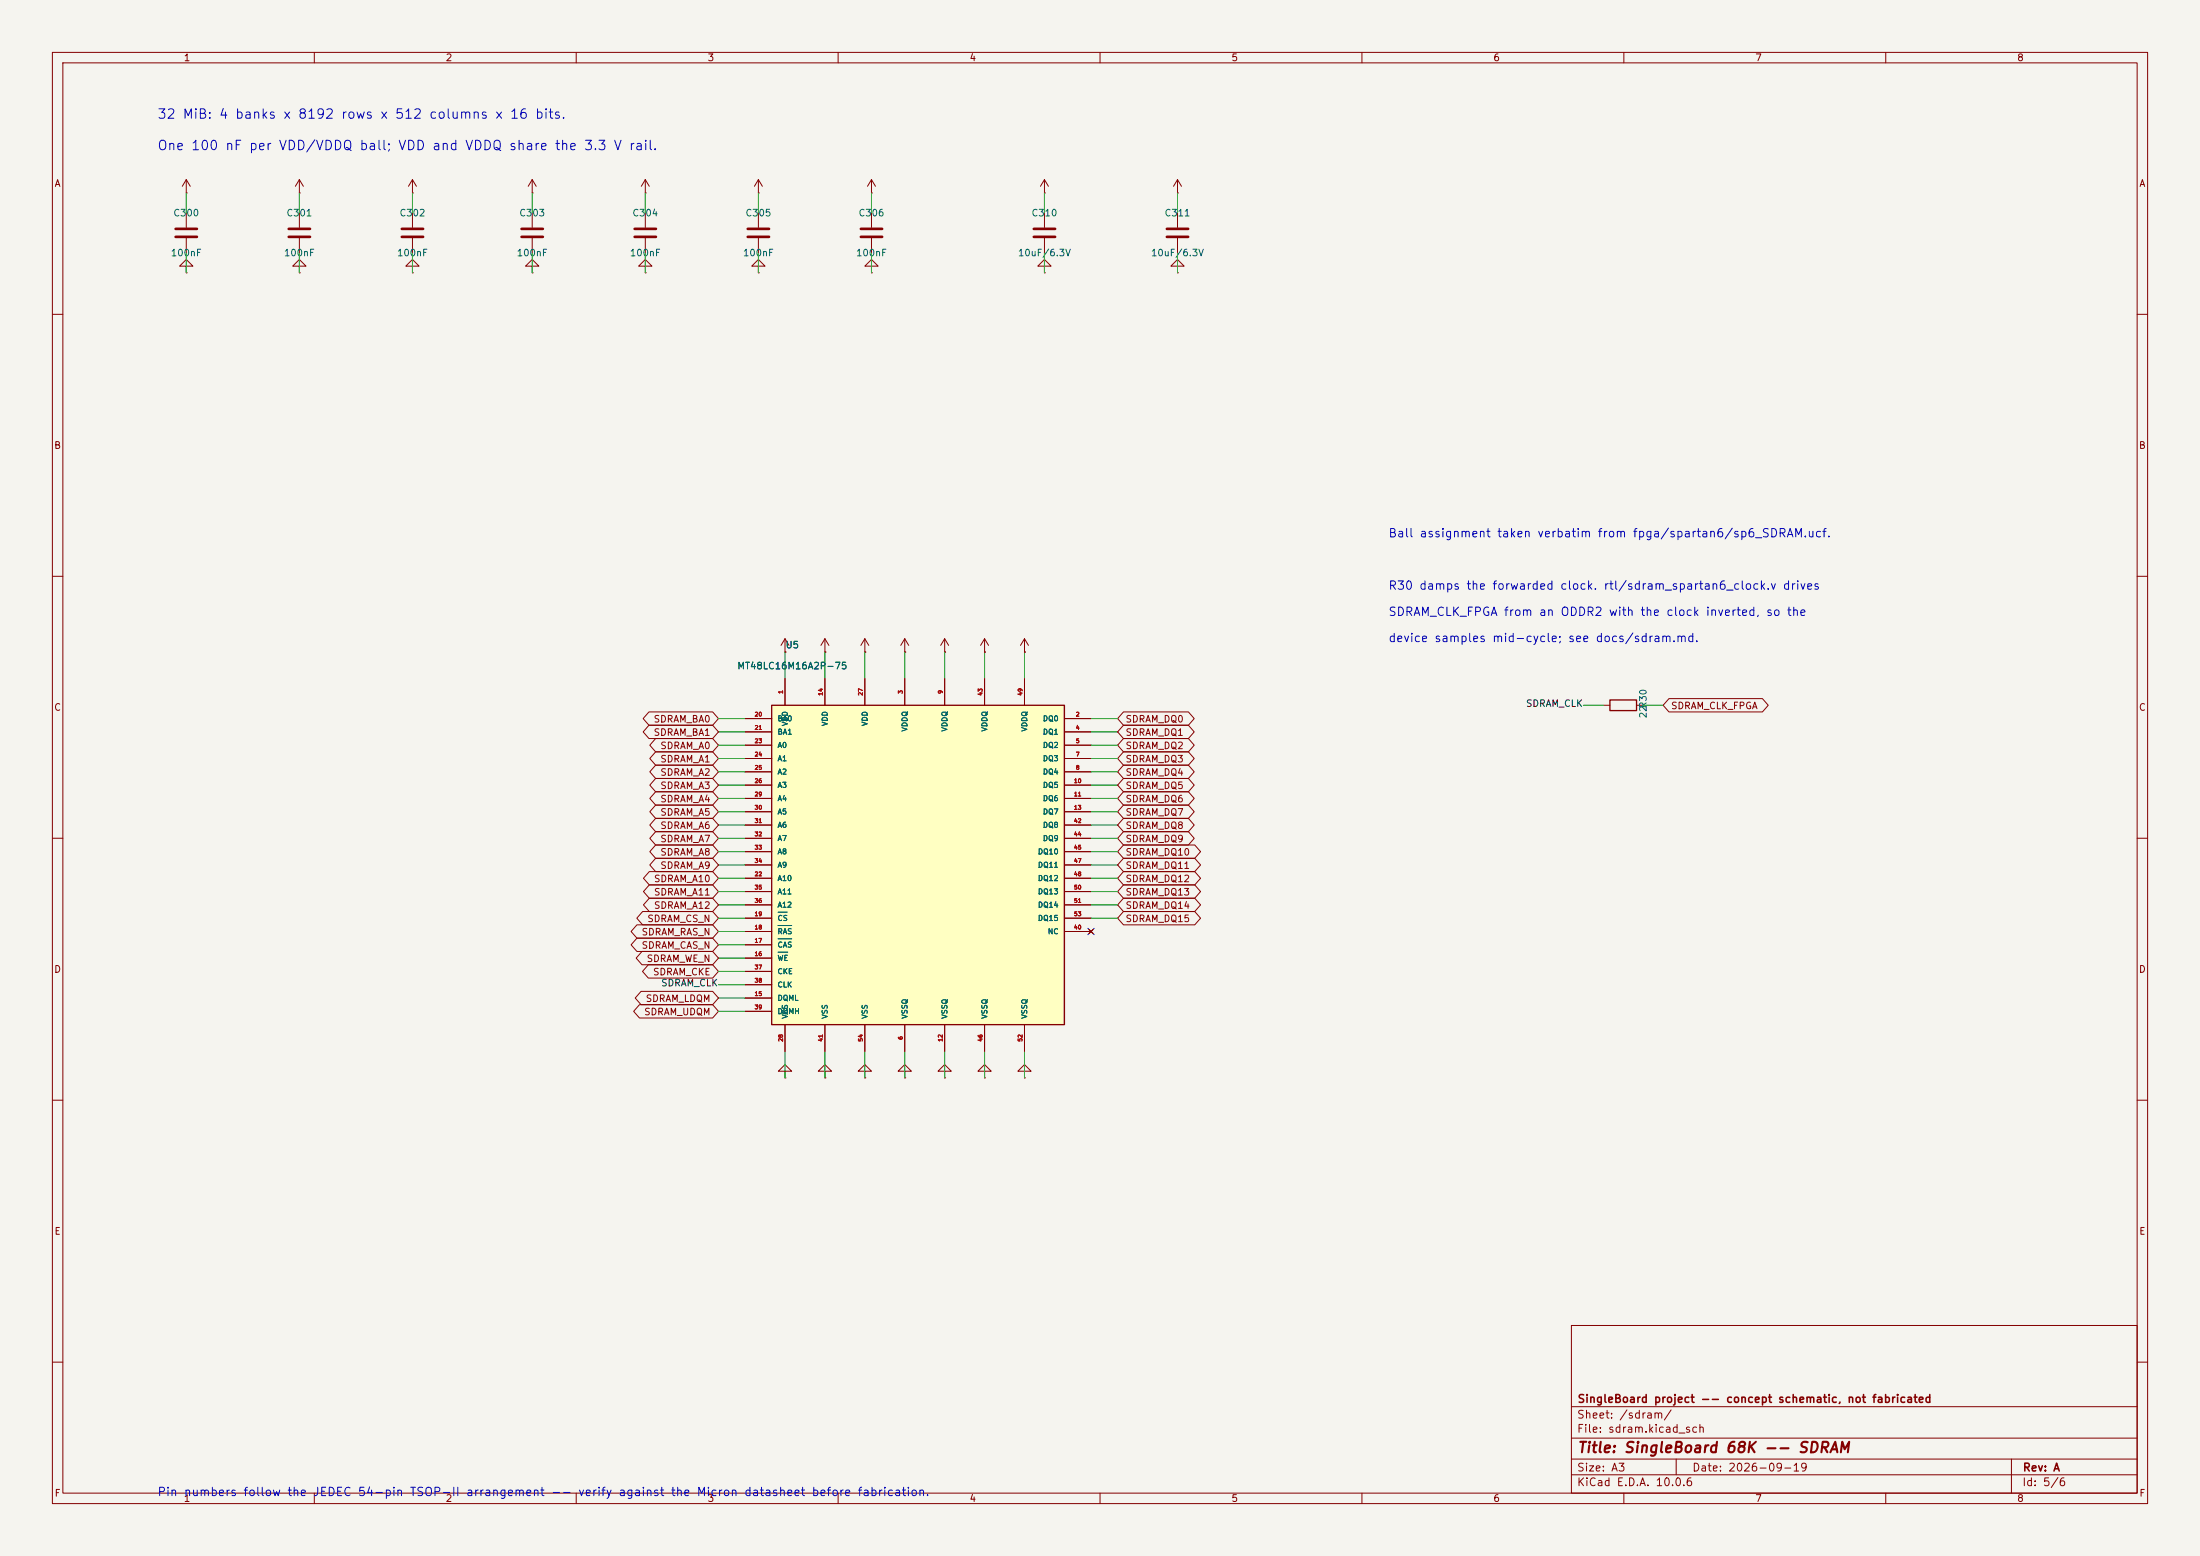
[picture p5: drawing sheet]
<svg xmlns="http://www.w3.org/2000/svg" width="420mm" height="297mm" viewBox="0 0 420 297" stroke-linecap="round" stroke-linejoin="round" font-family="sans-serif">
<path d="M0 0h420v297h-420z" fill="#f5f4ef" stroke="#f5f4ef" stroke-width=".19"/>
<g fill="none" stroke="#840000" stroke-width=".19">
<path d="M10 10h400v277h-400zM12 12h396v273h-396zM60 10v2M110 10v2M160 10v2M210 10v2M260 10v2M310 10v2M360 10v2M35.6 36.8h.1M35.6 34.3l-.8 1.3M35.6 34.3l.7 1.3"/>
<path d="M35.6 34.3v2.5M57.1 36.8h.1M57.1 34.3l-.7 1.3M57.1 34.3l.8 1.3M57.1 34.3v2.5M78.7 36.8h.1M78.7 34.3v2.5M78.7 34.3l-.7 1.3M78.7 34.3l.8 1.3M101.6 36.8h.1M101.6 34.3v2.5M101.6 34.3l-.8 1.3"/>
<path d="M101.6 34.3l.8 1.3M123.2 36.8h.1M123.2 34.3l-.8 1.3M123.2 34.3l.8 1.3M123.2 34.3v2.5M199.4 36.8h.1M199.4 34.3l-.8 1.3M199.4 34.3l.8 1.3M199.4 34.3v2.5M224.8 36.8h.1M224.8 34.3l-.8 1.3M224.8 34.3l.8 1.3"/>
<path d="M224.8 34.3v2.5M35.6 50.8h1.2l-1.2-1.3-1.3 1.3h1.3v1.3M35.6 52.1h.1M35.6 40.6v2.8M35.6 45.5v2.8M57.1 50.8h1.3l-1.3-1.3-1.2 1.3h1.2v1.3M57.1 52.1h.1M78.7 50.8h1.3l-1.3-1.3-1.2 1.3h1.2v1.3M78.7 52.1h.1M78.7 40.6v2.8M78.7 45.5v2.8M101.6 50.8h1.3l-1.3-1.3-1.3 1.3h1.3v1.3"/>
<path d="M101.6 52.1h.1M101.6 40.6v2.8M101.6 45.5v2.8M123.2 50.8h1.3l-1.3-1.3-1.3 1.3h1.3v1.3M123.2 52.1h.1M199.4 50.8h1.3l-1.3-1.3-1.3 1.3h1.3v1.3M199.4 52.1h.1M224.8 50.8h1.3l-1.3-1.3-1.3 1.3h1.3v1.3M224.8 52.1h.1M224.8 40.6v2.8M224.8 45.5v2.8M10 60h2"/>
<path d="M408 60h2M10 110h2M408 110h2M157.5 124.5h.1M157.5 121.9l-.8 1.3M157.5 121.9l.7 1.3M157.5 121.9v2.6M180.3 124.5h.1M180.3 121.9l-.7 1.3M180.3 121.9l.8 1.3M180.3 121.9v2.6M188 124.5h.1"/>
<path d="M188 121.9l-.8 1.3M188 121.9l.7 1.3M188 121.9v2.6M10 160h2M408 160h2M10 210h2M172.7 204.5h1.3l-1.3-1.3-1.3 1.3h1.3v1.2M172.7 205.7h.1M408 210h2M300 253h108v32h-108zM10 260h2M300 278.5h108"/>
<path d="M300 274.5h108M300 268.5h108M320 278.5v3M384 278.5v6.5M408 260h2M60 285v2M110 285v2M160 285v2M210 285v2M260 285v2M300 281.5h108M310 285v2"/>
<path d="M360 285v2"/>
</g>
<path d="M33.5 43.7h4.1M33.5 45.2h4.1M76.7 43.7h4.1M76.7 45.2h4.1M99.6 43.7h4M99.6 45.2h4M222.8 43.7h4M222.8 45.2h4" fill="none" stroke="#840000" stroke-width=".51"/>
<path d="M147.3 134.6h55.9v61h-55.9z" fill="#ffffc2"/>
<path d="M147.3 134.6h55.9v61h-55.9zM307.3 133.6h5.1v2h-5.1z" fill="none" stroke="#840000" stroke-width=".25"/>
<g fill="none" stroke="#840000" stroke-width=".19">
<path d="M144.8 36.8h.1M144.8 34.3l-.8 1.3M144.8 34.3l.7 1.3M144.8 34.3v2.5M166.4 36.8h.1M166.4 34.3l-.8 1.3M166.4 34.3l.7 1.3M166.4 34.3v2.5M57.1 40.6v2.8M57.1 45.5v2.8M123.2 40.6v2.8M123.2 45.5v2.8"/>
<path d="M144.8 50.8h1.2l-1.2-1.3-1.3 1.3h1.3v1.3M144.8 52.1h.1M144.8 40.6v2.8M144.8 45.5v2.8M166.4 50.8h1.2l-1.2-1.3-1.3 1.3h1.3v1.3M166.4 52.1h.1M166.4 40.6v2.8M166.4 45.5v2.8M199.4 40.6v2.8M199.4 45.5v2.8M123.9 135.9h12.1l1.2 1.3-1.2 1.2h-12.1l-1.1-1.2zM123.9 138.4h12.1l1.2 1.3-1.2 1.3h-12.1l-1.1-1.3z"/>
<path d="M142.2 137.2h5.1M142.2 139.7h5.1M149.9 124.5h.1M149.9 121.9v2.6M149.9 129.5v5.1M149.9 121.9l-.8 1.3M149.9 121.9l.7 1.3M157.5 124.5h.1M157.5 129.5v5.1M165.1 124.5h.1M165.1 121.9v2.6M165.1 129.5v5.1"/>
<path d="M165.1 121.9l-.8 1.3M165.1 121.9l.8 1.3M172.7 124.5h.1M172.7 121.9v2.6M172.7 129.5v5.1M172.7 121.9l-.7 1.3M172.7 121.9l.8 1.3M180.3 124.5h.1M180.3 129.5v5.1M188 124.5h.1M188 129.5v5.1M195.6 124.5h.1"/>
<path d="M195.6 121.9v2.6M195.6 129.5v5.1M195.6 121.9l-.8 1.3M195.6 121.9l.7 1.3M203.2 137.2h5.1M203.2 139.7h5.1M214.5 135.9h12.4l1.1 1.3-1.1 1.2h-12.4l-1.1-1.2zM214.5 138.4h12.4l1.1 1.3-1.1 1.3h-12.4l-1.1-1.3zM306.1 134.6h1.2M312.4 134.6h1.3M318.6 133.3h17.9l1.1 1.3-1.1 1.3h-17.9l-1.1-1.3zM125.2 158.7h10.8l1.2 1.3-1.2 1.3h-10.8l-1.2-1.3z"/>
<path d="M125.2 146h10.8l1.2 1.3-1.2 1.3h-10.8l-1.2-1.3zM125.2 148.6h10.8l1.2 1.3-1.2 1.2h-10.8l-1.2-1.2zM125.2 151.1h10.8l1.2 1.3-1.2 1.3h-10.8l-1.2-1.3zM125.2 153.7h10.8l1.2 1.2-1.2 1.3h-10.8l-1.2-1.3zM125.2 156.2h10.8l1.2 1.3-1.2 1.3h-10.8l-1.2-1.3zM125.2 141h10.8l1.2 1.2-1.2 1.3h-10.8l-1.2-1.3zM125.2 143.5h10.8l1.2 1.3-1.2 1.3h-10.8l-1.2-1.3zM142.2 142.2h5.1M142.2 144.8h5.1M142.2 147.3h5.1M142.2 149.9h5.1M142.2 152.4h5.1"/>
<path d="M142.2 154.9h5.1M142.2 157.5h5.1M203.2 142.2h5.1M203.2 144.8h5.1M203.2 147.3h5.1M203.2 149.9h5.1M203.2 152.4h5.1M203.2 154.9h5.1M203.2 157.5h5.1M214.5 148.6h12.4l1.1 1.3-1.1 1.2h-12.4l-1.1-1.2zM214.5 151.1h12.4l1.1 1.3-1.1 1.3h-12.4l-1.1-1.3zM214.5 153.7h12.4l1.1 1.2-1.1 1.3h-12.4l-1.1-1.3z"/>
<path d="M214.5 156.2h12.4l1.1 1.3-1.1 1.3h-12.4l-1.1-1.3zM214.5 158.7h12.4l1.1 1.3-1.1 1.3h-12.4l-1.1-1.3zM214.5 146h12.4l1.1 1.3-1.1 1.3h-12.4l-1.1-1.3zM214.5 141h12.4l1.1 1.2-1.1 1.3h-12.4l-1.1-1.3zM214.5 143.5h12.4l1.1 1.3-1.1 1.3h-12.4l-1.1-1.3zM121.6 179.1h14.4l1.2 1.2-1.2 1.3h-14.4l-1.1-1.3zM121.6 176.5h14.4l1.2 1.3-1.2 1.3h-14.4l-1.1-1.3zM122.7 174h13.3l1.2 1.3-1.2 1.2h-13.3l-1.1-1.2zM123.9 166.4h12.1l1.2 1.2-1.2 1.3h-12.1l-1.1-1.3zM123.9 168.9h12.1l1.2 1.3-1.2 1.3h-12.1l-1.1-1.3zM123.9 171.4h12.1l1.2 1.3-1.2 1.3h-12.1l-1.1-1.3zM125.2 161.3h10.8l1.2 1.3-1.2 1.2h-10.8l-1.2-1.2z"/>
<path d="M125.2 163.8h10.8l1.2 1.3-1.2 1.3h-10.8l-1.2-1.3zM142.2 177.8h5.1M142.2 175.3h5.1M142.2 167.6h5.1M142.2 160h5.1M142.2 162.6h5.1M142.2 165.1h5.1M142.2 170.2h5.1M142.2 172.7h5.1M203.2 177.8h5.1M203.2 175.3h5.1M203.2 167.6h5.1"/>
<path d="M203.2 160h5.1M203.2 162.6h5.1M203.2 165.1h5.1M203.2 170.2h5.1M203.2 172.7h5.1M207.9 177.4l.8 .8M208.7 177.4l-.8 .8M214.5 161.3h13.6l1.1 1.3-1.1 1.2h-13.6l-1.1-1.2zM214.5 163.8h13.6l1.1 1.3-1.1 1.3h-13.6l-1.1-1.3zM214.5 166.4h13.6l1.1 1.2-1.1 1.3h-13.6l-1.1-1.3zM214.5 168.9h13.6l1.1 1.3-1.1 1.3h-13.6l-1.1-1.3zM214.5 174h13.6l1.1 1.3-1.1 1.2h-13.6l-1.1-1.2z"/>
<path d="M214.5 171.4h13.6l1.1 1.3-1.1 1.3h-13.6l-1.1-1.3zM122.1 191.8h13.9l1.2 1.2-1.2 1.3h-13.9l-1.1-1.3zM122.4 189.2h13.6l1.2 1.3-1.2 1.3h-13.6l-1.1-1.3zM122.6 181.6h13.4l1.2 1.3-1.2 1.3h-13.4l-1.2-1.3zM123.8 184.1h12.2l1.2 1.3-1.2 1.3h-12.2l-1.1-1.3zM142.2 190.5h5.1M142.2 182.9h5.1M142.2 180.3h5.1M142.2 185.4h5.1M142.2 188h5.1M142.2 193h5.1M149.9 195.6v5.1"/>
<path d="M157.5 195.6v5.1M165.1 195.6v5.1M172.7 195.6v5.1M180.3 195.6v5.1M188 195.6v5.1M195.6 195.6v5.1M149.9 204.5h1.2l-1.2-1.3-1.3 1.3h1.3v1.2M149.9 205.7h.1M157.5 204.5h1.2l-1.2-1.3-1.3 1.3h1.3v1.2M157.5 205.7h.1M165.1 204.5h1.3l-1.3-1.3-1.3 1.3h1.3v1.2M165.1 205.7h.1"/>
<path d="M180.3 204.5h1.3l-1.3-1.3-1.2 1.3h1.2v1.2M180.3 205.7h.1M188 204.5h1.2l-1.2-1.3-1.3 1.3h1.3v1.2M188 205.7h.1M195.6 204.5h1.2l-1.2-1.3-1.3 1.3h1.3v1.2M195.6 205.7h.1"/>
</g>
<path d="M148.5 179.2h2.6M148.5 176.7h2.6M148.5 174.1h1.8M148.5 181.7h1.9" fill="none" stroke="#006464" stroke-width=".19"/>
<path d="M55.1 43.7h4.1M55.1 45.2h4.1M121.2 43.7h4M121.2 45.2h4M142.7 43.7h4.1M142.7 45.2h4.1M164.3 43.7h4.1M164.3 45.2h4.1M197.4 43.7h4M197.4 45.2h4" fill="none" stroke="#840000" stroke-width=".51"/>
<g fill="none" stroke="#009600" stroke-width=".19">
<path d="M35.6 36.8v3.8M57.1 36.8v3.8M78.7 36.8v3.8M101.6 36.8v3.8M123.2 36.8v3.8M144.8 36.8v3.8M166.4 36.8v3.8M199.4 36.8v3.8M224.8 36.8v3.8M35.6 48.3v3.8M57.1 48.3v3.8M78.7 48.3v3.8"/>
<path d="M101.6 48.3v3.8M123.2 48.3v3.8M144.8 48.3v3.8M166.4 48.3v3.8M199.4 48.3v3.8M224.8 48.3v3.8M137.2 139.7h5M137.2 137.2h5M149.9 124.5v5M157.5 124.5v5M165.1 124.5v5M172.7 124.5v5"/>
<path d="M180.3 124.5v5M188 124.5v5M195.6 124.5v5M208.3 139.7h5.1M208.3 137.2h5.1M302.3 134.6h3.8M313.7 134.6h3.8M137.2 147.3h5M137.2 149.9h5M137.2 152.4h5M137.2 154.9h5M137.2 144.8h5"/>
<path d="M137.2 142.2h5M137.2 157.5h5M208.3 147.3h5.1M208.3 149.9h5.1M208.3 152.4h5.1M208.3 154.9h5.1M208.3 144.8h5.1M208.3 142.2h5.1M208.3 157.5h5.1M137.2 175.3h5M137.2 162.6h5M137.2 165.1h5"/>
<path d="M137.2 167.6h5M137.2 170.2h5M137.2 160h5M137.2 172.7h5M137.2 177.8h5M208.3 175.3h5.1M208.3 162.6h5.1M208.3 165.1h5.1M208.3 167.6h5.1M208.3 170.2h5.1M208.3 160h5.1M208.3 172.7h5.1"/>
<path d="M137.2 180.3h5M137.2 182.9h5M137.2 185.4h5M137.2 188h5M137.2 190.5h5M137.2 193h5M149.9 200.7v5M157.5 200.7v5M165.1 200.7v5M172.7 200.7v5M180.3 200.7v5M188 200.7v5"/>
<path d="M195.6 200.7v5"/>
</g>
<path d="M207.7 177.2l1.2 1.2M208.9 177.2l-1.2 1.2" fill="none" stroke="#000084" stroke-width=".19"/>
<text font-size="2" fill="#840000" x="301" y="277.8">Title: SingleBoard 68K -- SDRAM</text>
<g font-size="1.8" fill="#0000c2">
<text x="29.9" y="23.1">32 MiB: 4 banks x 8192 rows x 512 columns x 16 bits.</text>
<text x="29.9" y="29.1">One 100 nF per VDD/VDDQ ball; VDD and VDDQ share the 3.3 V rail.</text>
</g>
<g font-size="1.6" fill="#0000c2">
<text x="264.9" y="103">Ball assignment taken verbatim from fpga/spartan6/sp6_SDRAM.ucf.</text>
<text x="264.9" y="113">R30 damps the forwarded clock. rtl/sdram_spartan6_clock.v drives</text>
<text x="264.9" y="118">SDRAM_CLK_FPGA from an ODDR2 with the clock inverted, so the</text>
<text x="264.9" y="123">device samples mid-cycle; see docs/sdram.md.</text>
<text x="29.9" y="286">Pin numbers follow the JEDEC 54-pin TSOP-II arrangement --</text>
<text x="110.2" y="286">verify against the Micron datasheet before fabrication.</text>
</g>
<g font-size="1.5" fill="#840000">
<text x="301" y="268.1">SingleBoard project -- concept schematic, not fabricated</text>
<text x="300.9" y="273.8">File: sdram.kicad_sch</text>
<text x="300.9" y="271.1">Sheet: /sdram/</text>
<text x="300.9" y="281.2">Size: A3</text>
<text x="322.9" y="281.2">Date: 2026-09-19</text>
<text x="386" y="281.2">Rev: A</text>
<text x="300.9" y="284">KiCad E.D.A. 10.0.6</text>
<text x="385.9" y="284">Id: 5/6</text>
</g>
<g font-size="1.3" fill="#840000">
<text x="35" y="12">1</text>
<text x="85" y="12">2</text>
<text x="135" y="12">3</text>
<text x="185" y="12">4</text>
<text x="235" y="12">5</text>
<text x="285" y="12">6</text>
<text x="335" y="12">7</text>
<text x="385" y="12">8</text>
<text x="10.3" y="36">A</text>
<text x="408.3" y="36">A</text>
<text x="10.2" y="86">B</text>
<text x="408.2" y="86">B</text>
<text x="10.2" y="136">C</text>
<text x="318.9" y="135.7">SDRAM_CLK_FPGA</text>
<text x="408.2" y="136">C</text>
<text x="124.7" y="138.2">SDRAM_BA0</text>
<text x="124.7" y="140.8">SDRAM_BA1</text>
<text x="125.9" y="143.3">SDRAM_A0</text>
<text x="214.8" y="138.2">SDRAM_DQ0</text>
<text x="214.8" y="140.8">SDRAM_DQ1</text>
<text x="214.8" y="143.3">SDRAM_DQ2</text>
<text x="125.9" y="148.4">SDRAM_A2</text>
<text x="125.9" y="145.8">SDRAM_A1</text>
<text x="214.8" y="148.4">SDRAM_DQ4</text>
<text x="214.8" y="145.8">SDRAM_DQ3</text>
<text x="125.9" y="150.9">SDRAM_A3</text>
<text x="125.9" y="153.5">SDRAM_A4</text>
<text x="125.9" y="156">SDRAM_A5</text>
<text x="214.8" y="150.9">SDRAM_DQ5</text>
<text x="214.8" y="153.5">SDRAM_DQ6</text>
<text x="214.8" y="156">SDRAM_DQ7</text>
<text x="125.9" y="161.1">SDRAM_A7</text>
<text x="125.9" y="158.5">SDRAM_A6</text>
<text x="214.8" y="158.5">SDRAM_DQ8</text>
<text x="214.8" y="161.1">SDRAM_DQ9</text>
<text x="125.9" y="163.6">SDRAM_A8</text>
<text x="125.9" y="166.2">SDRAM_A9</text>
<text x="214.8" y="163.6">SDRAM_DQ10</text>
<text x="214.8" y="166.2">SDRAM_DQ11</text>
<text x="124.7" y="168.7">SDRAM_A10</text>
<text x="124.7" y="171.2">SDRAM_A11</text>
<text x="124.7" y="173.8">SDRAM_A12</text>
<text x="214.8" y="168.7">SDRAM_DQ12</text>
<text x="214.8" y="171.2">SDRAM_DQ13</text>
<text x="214.8" y="173.8">SDRAM_DQ14</text>
<text x="122.4" y="178.9">SDRAM_RAS_N</text>
<text x="123.5" y="176.3">SDRAM_CS_N</text>
<text x="214.8" y="176.3">SDRAM_DQ15</text>
<text x="10.2" y="186">D</text>
<text x="122.4" y="181.4">SDRAM_CAS_N</text>
<text x="123.3" y="183.9">SDRAM_WE_N</text>
<text x="408.2" y="186">D</text>
<text x="123.2" y="191.6">SDRAM_LDQM</text>
<text x="124.6" y="186.5">SDRAM_CKE</text>
<text x="122.9" y="194.1">SDRAM_UDQM</text>
<text x="10.3" y="236">E</text>
<text x="408.3" y="236">E</text>
<text x="10.3" y="286">F</text>
<text x="35" y="287">1</text>
<text x="85" y="287">2</text>
<text x="135" y="287">3</text>
<text x="185" y="287">4</text>
<text x="235" y="287">5</text>
<text x="285" y="287">6</text>
<text x="335" y="287">7</text>
<text x="385" y="287">8</text>
<text x="408.3" y="286">F</text>
</g>
<g font-size="1.3" fill="#006464">
<text x="33" y="41.6">C300</text>
<text x="54.6" y="41.6">C301</text>
<text x="76.2" y="41.6">C302</text>
<text x="99" y="41.6">C303</text>
<text x="120.6" y="41.6">C304</text>
<text x="142.2" y="41.6">C305</text>
<text x="163.8" y="41.6">C306</text>
<text x="196.8" y="41.6">C310</text>
<text x="222.2" y="41.6">C311</text>
<text x="32.5" y="49.2">100nF</text>
<text x="54.1" y="49.2">100nF</text>
<text x="75.7" y="49.2">100nF</text>
<text x="98.5" y="49.2">100nF</text>
<text x="120.1" y="49.2">100nF</text>
<text x="141.7" y="49.2">100nF</text>
<text x="163.3" y="49.2">100nF</text>
<text x="194.2" y="49.2">10uF/6.3V</text>
<text x="219.6" y="49.2">10uF/6.3V</text>
<text x="149.9" y="124.1">U5</text>
<text x="140.6" y="128.1">MT48LC16M16A2P-75</text>
<text x="314.7" y="137.2" transform="rotate(-90 314.7 137.2)">22</text>
<text x="314.7" y="135.3" transform="rotate(-90 314.7 135.3)">R30</text>
</g>
<g font-size="1.3" fill="#0f0f0f">
<text x="291.2" y="135.2">SDRAM_CLK</text>
<text x="126.1" y="188.6">SDRAM_CLK</text>
</g>
<g font-size="1" fill="#006464">
<text x="148.3" y="137.9">BA0</text>
<text x="199" y="137.9">DQ0</text>
<text x="148.3" y="140.5">BA1</text>
<text x="148.3" y="143">A0</text>
<text x="150.6" y="138.7" transform="rotate(-90 150.6 138.7)">VDD</text>
<text x="158.2" y="138.7" transform="rotate(-90 158.2 138.7)">VDD</text>
<text x="165.9" y="138.7" transform="rotate(-90 165.9 138.7)">VDD</text>
<text x="173.5" y="139.7" transform="rotate(-90 173.5 139.7)">VDDQ</text>
<text x="181.1" y="139.7" transform="rotate(-90 181.1 139.7)">VDDQ</text>
<text x="188.7" y="139.7" transform="rotate(-90 188.7 139.7)">VDDQ</text>
<text x="196.3" y="139.7" transform="rotate(-90 196.3 139.7)">VDDQ</text>
<text x="199" y="140.5">DQ1</text>
<text x="199" y="143">DQ2</text>
<text x="148.3" y="145.5">A1</text>
<text x="148.3" y="148.1">A2</text>
<text x="199" y="145.5">DQ3</text>
<text x="199" y="148.1">DQ4</text>
<text x="148.3" y="150.6">A3</text>
<text x="148.3" y="153.2">A4</text>
<text x="148.3" y="155.7">A5</text>
<text x="199" y="150.6">DQ5</text>
<text x="199" y="153.2">DQ6</text>
<text x="199" y="155.7">DQ7</text>
<text x="148.3" y="158.2">A6</text>
<text x="148.3" y="160.8">A7</text>
<text x="199" y="158.2">DQ8</text>
<text x="199" y="160.8">DQ9</text>
<text x="148.3" y="163.3">A8</text>
<text x="148.3" y="165.9">A9</text>
<text x="198" y="163.3">DQ10</text>
<text x="198" y="165.9">DQ11</text>
<text x="148.3" y="168.4">A10</text>
<text x="148.3" y="170.9">A11</text>
<text x="148.3" y="173.5">A12</text>
<text x="198" y="168.4">DQ12</text>
<text x="198" y="170.9">DQ13</text>
<text x="198" y="173.5">DQ14</text>
<text x="148.3" y="178.6">RAS</text>
<text x="148.3" y="176">CS</text>
<text x="198" y="176">DQ15</text>
<text x="199.9" y="178.6">NC</text>
<text x="148.3" y="183.6">WE</text>
<text x="148.3" y="181.1">CAS</text>
<text x="148.3" y="191.3">DQML</text>
<text x="148.3" y="186.2">CKE</text>
<text x="148.3" y="188.7">CLK</text>
<text x="148.3" y="193.8">DQMH</text>
<text x="150.6" y="194.6" transform="rotate(-90 150.6 194.6)">VSS</text>
<text x="158.2" y="194.6" transform="rotate(-90 158.2 194.6)">VSS</text>
<text x="165.9" y="194.6" transform="rotate(-90 165.9 194.6)">VSS</text>
<text x="173.5" y="194.6" transform="rotate(-90 173.5 194.6)">VSSQ</text>
<text x="181.1" y="194.6" transform="rotate(-90 181.1 194.6)">VSSQ</text>
<text x="188.7" y="194.6" transform="rotate(-90 188.7 194.6)">VSSQ</text>
<text x="196.3" y="194.6" transform="rotate(-90 196.3 194.6)">VSSQ</text>
</g>
<g font-size=".8" fill="#a90000">
<text x="144" y="136.9">20</text>
<text x="149.6" y="132.5" transform="rotate(-90 149.6 132.5)">1</text>
<text x="157.3" y="132.9" transform="rotate(-90 157.3 132.9)">14</text>
<text x="164.9" y="132.9" transform="rotate(-90 164.9 132.9)">27</text>
<text x="172.5" y="132.5" transform="rotate(-90 172.5 132.5)">3</text>
<text x="180.1" y="132.5" transform="rotate(-90 180.1 132.5)">9</text>
<text x="187.7" y="132.9" transform="rotate(-90 187.7 132.9)">43</text>
<text x="195.4" y="132.9" transform="rotate(-90 195.4 132.9)">49</text>
<text x="205.3" y="136.9">2</text>
<text x="144" y="139.5">21</text>
<text x="144" y="142">23</text>
<text x="205.3" y="139.5">4</text>
<text x="205.3" y="142">5</text>
<text x="144" y="144.6">24</text>
<text x="144" y="147.1">25</text>
<text x="144" y="149.6">26</text>
<text x="204.9" y="149.6">10</text>
<text x="205.3" y="144.6">7</text>
<text x="205.3" y="147.1">8</text>
<text x="144" y="152.2">29</text>
<text x="144" y="154.7">30</text>
<text x="204.9" y="152.2">11</text>
<text x="204.9" y="154.7">13</text>
<text x="144" y="157.3">31</text>
<text x="144" y="159.8">32</text>
<text x="204.9" y="157.3">42</text>
<text x="204.9" y="159.8">44</text>
<text x="144" y="167.4">22</text>
<text x="144" y="162.3">33</text>
<text x="144" y="164.9">34</text>
<text x="204.9" y="162.3">45</text>
<text x="204.9" y="164.9">47</text>
<text x="204.9" y="167.4">48</text>
<text x="144" y="170">35</text>
<text x="144" y="172.5">36</text>
<text x="204.9" y="170">50</text>
<text x="204.9" y="172.5">51</text>
<text x="144" y="177.6">18</text>
<text x="144" y="175">19</text>
<text x="204.9" y="177.6">40</text>
<text x="204.9" y="175">53</text>
<text x="144" y="182.7">16</text>
<text x="144" y="180.1">17</text>
<text x="144" y="185.2">37</text>
<text x="144" y="190.3">15</text>
<text x="144" y="187.7">38</text>
<text x="144" y="192.8">39</text>
<text x="149.6" y="198.9" transform="rotate(-90 149.6 198.9)">28</text>
<text x="157.3" y="198.9" transform="rotate(-90 157.3 198.9)">41</text>
<text x="164.9" y="198.9" transform="rotate(-90 164.9 198.9)">54</text>
<text x="172.5" y="198.6" transform="rotate(-90 172.5 198.6)">6</text>
<text x="180.1" y="198.9" transform="rotate(-90 180.1 198.9)">12</text>
<text x="187.7" y="198.9" transform="rotate(-90 187.7 198.9)">46</text>
<text x="195.4" y="198.9" transform="rotate(-90 195.4 198.9)">52</text>
</g>
</svg>
